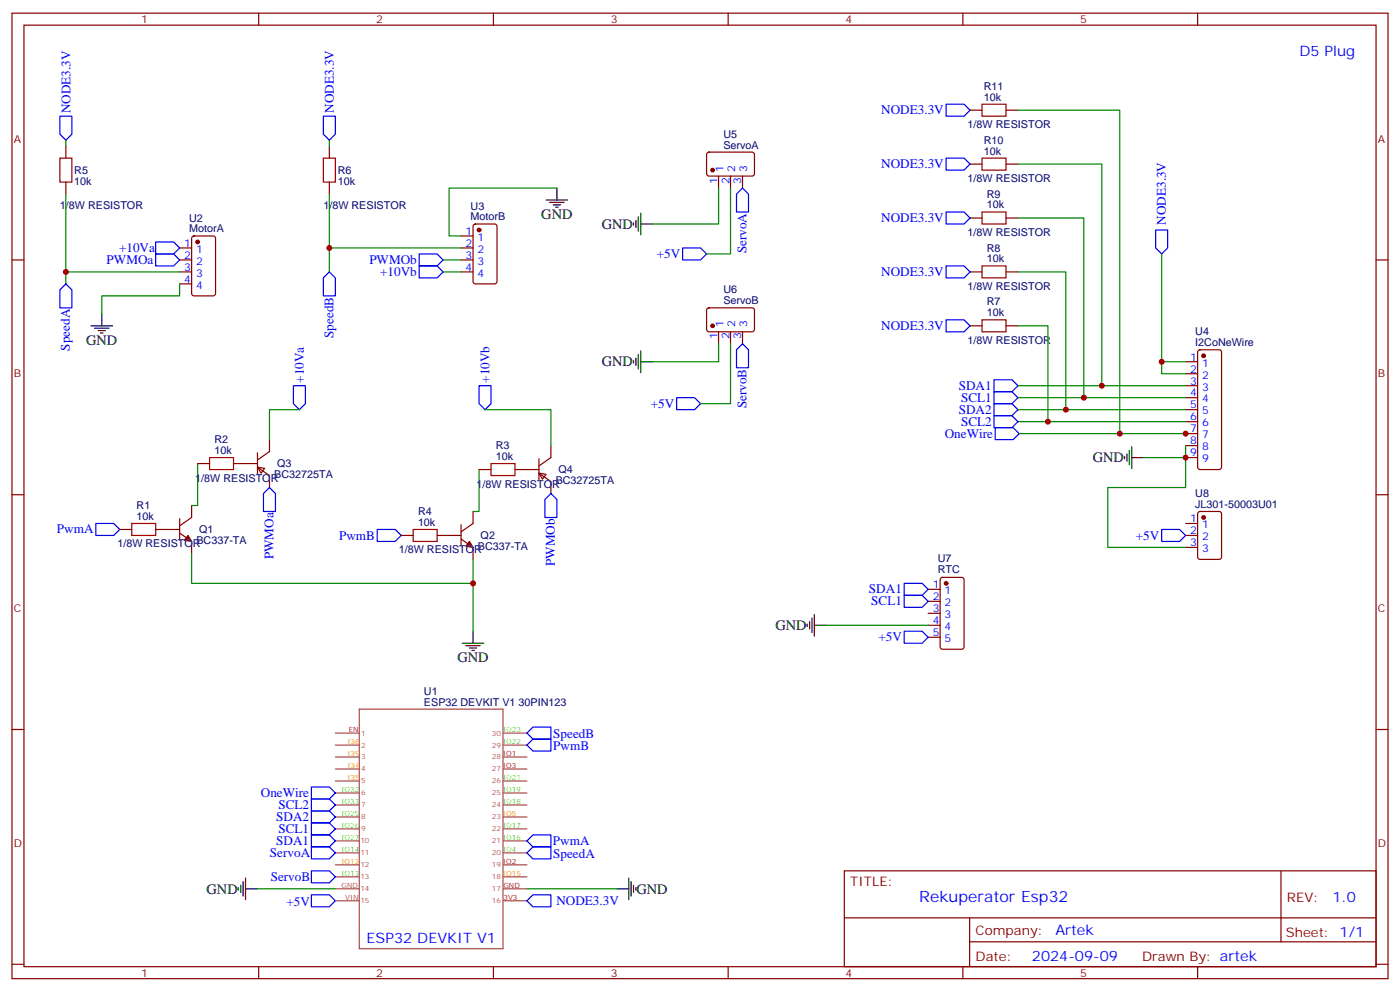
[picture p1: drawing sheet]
<svg xmlns="http://www.w3.org/2000/svg" width="412mm" height="292mm" viewBox="0 0 412 292" stroke-linecap="round" stroke-linejoin="round" font-family="sans-serif">
<g fill="none" stroke="#870000" stroke-width=".35">
<path d="M3.5 3.9h405.4v284.3h-405.4zM7.1 7.4h398.2v277.3h-398.2zM76.2 3.9v3.5M145.3 3.9v3.5M214.5 3.9v3.5M283.6 3.9v3.5M352.8 3.9v3.5M285.8 32.5h3.5M296.3 32.5h3.6M19.4 43v3.6M19.4 53.6v3.6M97 43v3.6"/>
<path d="M97 53.6v3.6M208.4 45l.4-.2 13 .1 .4 .6v5.9l-.7 .5-12.9-.1-.5-.6v-5.7zM211.7 51.9v3.5M215.2 51.9v3.5M218.7 51.9v3.5M285.8 48.3h3.5M296.3 48.3h3.6M3.5 76.6h3.6M52.9 76.6h3.5M52.9 73h3.5M56.7 69.7l.4-.2h5.7l.6 .4 .1 16.5-.5 .7h-5.9l-.6-.4-.1-16.5zM135.8 76.6h3.5"/>
<path d="M135.8 73h3.5M135.8 69.5h3.5M139.6 66.2l.5-.2h5.6l.6 .4 .1 16.5-.5 .7h-5.8l-.7-.5-.1-16.4zM285.8 64.2h3.5M296.3 64.2h3.6M405.3 76.6h3.6M52.9 80.1h3.5M52.9 83.6h3.5M135.8 80.1h3.5M208.4 90.9l.4-.2h13l.4 .7v5.9l-.7 .4h-12.9l-.5-.7v-5.6zM211.7 97.7v3.5M215.2 97.7v3.5"/>
<path d="M218.7 97.7v3.5M285.8 80.1h3.5M285.8 96h3.5M296.3 80.1h3.6M296.3 96h3.6M349.2 106.5h3.6M349.2 110.1h3.6M349.2 113.6h3.6M349.2 117.1h3.6M353 103.2l.5-.2h5.6l.5 .2 .2 .5v33.9l-.2 .5-.5 .2h-5.6l-.5-.2-.2-.5v-33.9zM58.2 136.5h3.5M68.8 136.5h7"/>
<path d="M75.8 137.6l2.2 .3-1.1 1.4zM75.8 137.6l3.6 2.5v3.5M75.8 133.4v6.3M79.4 129.5v3.5l-3.6 2.5M141.1 138.3h3.5M151.7 138.3h7M158.7 139.3l2.2 .4-1.1 1.4zM158.7 139.3l3.6 2.5v3.5M158.7 135.1v6.4M162.3 131.2v3.6l-3.6 2.4M349.2 120.7h3.6M349.2 124.2h3.6"/>
<path d="M349.2 127.7h3.6M349.2 131.2h3.6M349.2 134.8h3.6M3.5 145.7h3.6M35.3 155.9h3.5M45.9 155.9h7M52.9 157l3.5 2.5v3.5M52.9 152.8v6.3M56.4 148.9v3.5l-3.5 2.5M118.2 157.7h3.5M128.8 157.7h7M135.8 158.8l3.5 2.4v3.5"/>
<path d="M135.8 154.5v6.4M139.3 150.6v3.6l-3.5 2.4M349.2 157.7h3.6M349.2 154.2h3.6M353 150.8l.5-.2h5.6l.7 .5v12.9l-.4 .7h-5.9l-.7-.4v-13zM405.3 145.7h3.6M273.4 177.1h3.5M273.4 173.6h3.5M277.2 170.2l.4-.2h5.7l.6 .5 .1 20-.5 .7h-5.9l-.6-.5-.1-20zM349.2 161.2h3.6M273.4 187.7h3.5M273.4 184.2h3.5"/>
<path d="M273.4 180.6h3.5M3.5 214.8h3.6M405.3 214.8h3.6M248.7 256.5h156.6v28.2h-156.6zM377.3 256.5v20.9M248.7 270.3h156.5M285.6 277.4h119.6M285.6 270.3v14.1M3.5 284h3.6M76.2 284.7v3.5M145.3 284.7v3.5M214.5 284.7v3.5"/>
<path d="M283.6 284.7v3.5M352.8 284.7v3.5M405.3 284h3.6"/>
</g>
<g fill="none" stroke="#000" stroke-width=".35">
<path d="M160.9 58.9h6.3M161.9 59.6h4.3M164 55.4v3.5M163 60.3h2.1M163.7 61h.7M186.6 65.6v.7M187.3 64.9v2.1M188 63.9v4.2M188.7 66h3.6M188.7 62.8v6.3M26.8 96h6.4M27.9 96.7h4.2"/>
<path d="M28.9 97.4h2.1M29.6 98.1h.7M30 92.4v3.6M186.6 106.2v.7M187.3 105.5v2.1M188 104.4v4.3M188.7 103.4v6.3M188.7 106.5h3.6M331.3 134.4v.7M332 133.7v2.1M332.7 132.6v4.3M333.4 134.8h3.5"/>
<path d="M333.4 131.6v6.3M136.2 189.4h6.3M137.2 190.1h4.3M138.3 190.9h2.1M139 191.6h.7M139.3 185.9v3.5M237.8 183.8v.7M238.5 183.1v2.1M239.2 182v4.3M239.9 184.2h3.5M239.9 181v6.3M71.6 259.6v4.3"/>
<path d="M72.3 258.6v6.3M185.2 258.6v6.3M185.9 259.6v4.3M70.2 261.4v.7M70.9 260.7v2.1M72.3 261.8h3.5M181.7 261.8h3.5M186.6 260.7v2.1M187.3 261.4v.7"/>
</g>
<g fill="none" stroke="#008700" stroke-width=".35">
<path d="M299.9 32.5h29.9v95.2M19.4 57.2v22.9h33.5M19.4 41.3v1.7M97 57.2v22.9M97 41.3v1.7M164 55.4h-31.7v14.1h3.5M211.7 55.4v10.6h-19.4M215.2 55.4v19.4h-7.1M299.9 48.3h24.7v65.3M97 73h38.8M130.5 76.6h5.3M299.9 64.2h19.4v52.9"/>
<path d="M342.2 74.8v31.7h7M19.4 80.1v3.5M52.9 83.6v3.5h-22.9v5.3M130.5 80.1h5.3M299.9 96h8.8v28.2M299.9 80.1h14.1v40.6M211.7 101.2v5.3h-19.4M215.2 101.2v17.7h-8.8M299.9 113.6h49.3M299.9 117.1h49.3M342.2 106.5v3.6h7M58.2 136.5v12.4h-1.8"/>
<path d="M88.2 120.7h-8.8v8.8M141.1 138.3v12.3h-1.8M142.9 120.7h19.4v10.5M299.9 124.2h49.3M299.9 120.7h49.3M300.2 127.7h49.4M349.2 131.2v3.6h-12.3M349.2 134.8v8.8h-22.9v17.6h22.9M56.4 163v8.8h82.9v14.1M139.3 164.7v7.1M243.4 184.2h30M75.8 261.8h23"/>
<path d="M155.2 261.8h26.5"/>
</g>
<g fill="#870000" stroke="#870000" stroke-width=".35">
<path d="M55.4 157.7l1 1.8-2.1-.4z"/>
<path d="M138.3 159.5l1 1.7-2.1-.3z"/>
<circle cx="58.2" cy="71.3" r=".53"/>
<circle cx="141.1" cy="67.7" r=".53"/>
<circle cx="354.5" cy="104.8" r=".53"/>
<circle cx="209.9" cy="50.1" r=".53"/>
<circle cx="209.9" cy="96" r=".53"/>
<circle cx="278.7" cy="171.8" r=".53"/>
<circle cx="354.5" cy="152.4" r=".53"/>
</g>
<g fill="none" stroke="#00f" stroke-width=".35">
<path d="M17.6 34.2h3.6v5.3l-1.8 1.8-1.8-1.8zM95.2 34.2h3.6v5.3l-1.8 1.8-1.8-1.8zM278.7 30.7h5.3l1.8 1.8-1.8 1.7h-5.3zM218.7 55.4l1.8 1.8v5.2h-3.5v-5.2zM278.7 46.6h5.3l1.8 1.7-1.8 1.8h-5.3zM45.9 71.3h5.3l1.7 1.7-1.7 1.8h-5.3zM45.9 74.8h5.3l1.7 1.8-1.7 1.7h-5.3zM123.5 78.3h5.3l1.7 1.8-1.7 1.7h-5.3zM123.5 74.8h5.3l1.7 1.8-1.7 1.7h-5.3zM201.1 73h5.3l1.7 1.8-1.7 1.8h-5.3zM278.7 62.4h5.3l1.8 1.8-1.8 1.8h-5.3zM278.7 78.3h5.3l1.8 1.8-1.8 1.7h-5.3z"/>
<path d="M340.4 67.7h3.6v5.3l-1.8 1.8-1.8-1.8zM19.4 83.6l1.8 1.8v5.3h-3.6v-5.3zM95.2 81.8l1.8-1.7 1.8 1.7v5.3h-3.6zM278.7 94.2h5.3l1.8 1.8-1.8 1.7h-5.3zM86.4 113.6h3.6v5.3l-1.8 1.8-1.8-1.8zM141.1 113.6h3.5v5.3l-1.7 1.8-1.8-1.8zM199.3 117.1h5.3l1.8 1.8-1.8 1.8h-5.3zM218.7 101.2l1.8 1.8v5.3h-3.5v-5.3zM292.8 111.8h5.3l1.8 1.8-1.8 1.8h-5.3zM292.8 115.4h5.3l1.8 1.7-1.8 1.8h-5.3zM292.8 118.9h5.3l1.8 1.8-1.8 1.7h-5.3zM292.8 122.4h5.3l1.8 1.8-1.8 1.7h-5.3z"/>
<path d="M293.2 125.9h5.2l1.8 1.8-1.8 1.8h-5.2zM28.2 154.2h5.3l1.8 1.7-1.8 1.8h-5.3zM79.4 143.6l1.7 1.7v5.3h-3.5v-5.3zM111.1 155.9h5.3l1.8 1.8-1.8 1.8h-5.3zM162.3 145.3l1.7 1.8v5.3h-3.5v-5.3zM342.2 155.9h5.3l1.7 1.8-1.7 1.8h-5.3zM266.3 171.8h5.3l1.8 1.8-1.8 1.7h-5.3zM266.3 175.3h5.3l1.8 1.8-1.8 1.8h-5.3zM266.3 185.9h5.3l1.8 1.8-1.8 1.7h-5.3zM155.2 219.4l1.8-1.7h5.3v3.5h-5.3zM157 214.1h5.3v3.6h-5.3l-1.8-1.8zM91.7 238.8h5.3l1.8 1.8-1.8 1.8h-5.3z"/>
<path d="M91.7 235.3h5.3l1.8 1.8-1.8 1.7h-5.3zM91.7 231.8h5.3l1.8 1.7-1.8 1.8h-5.3zM91.7 245.9h5.3l1.8 1.7-1.8 1.8h-5.3zM91.7 242.4h5.3l1.8 1.7-1.8 1.8h-5.3zM91.7 249.4h5.3l1.8 1.8-1.8 1.7h-5.3zM91.7 256.5h5.3l1.8 1.7-1.8 1.8h-5.3zM155.2 251.2l1.8-1.8h5.3v3.5h-5.3zM157 245.9h5.3v3.5h-5.3l-1.8-1.8zM91.7 263.5h5.3l1.8 1.8-1.8 1.8h-5.3zM155.2 265.3l1.8-1.8h5.3v3.6h-5.3z"/>
</g>
<path d="M289.3 30.7h7v3.5h-7zM17.6 46.6h3.6v7h-3.6zM95.2 46.6h3.6v7h-3.6zM289.3 46.6h7v3.5h-7zM289.3 78.3h7v3.5h-7zM289.3 62.4h7v3.6h-7zM289.3 94.2h7v3.5h-7zM61.7 134.8h7.1v3.5h-7.1zM144.6 136.5h7.1v3.6h-7.1zM38.8 154.2h7.1v3.5h-7.1zM121.7 155.9h7.1v3.6h-7.1z" fill="none" stroke="#a10000" stroke-width=".35"/>
<g fill="none" stroke="#a64a4a" stroke-width=".35">
<path d="M98.8 219.4h6.9M98.8 215.9h6.9M105.8 208.8h42.4v70.6h-42.4zM148.3 219.4h6.9M148.3 215.9h6.9M98.8 237.1h6.9M98.8 233.5h6.9M98.8 230h6.9M98.8 226.5h6.9M98.8 223h6.9M148.3 237.1h6.9M148.3 233.5h6.9"/>
<path d="M148.3 230h6.9M148.3 226.5h6.9M148.3 223h6.9M98.8 258.2h6.9M98.8 254.7h6.9M98.8 251.2h6.9M98.8 247.6h6.9M98.8 244.1h6.9M98.8 240.6h6.9M148.3 258.2h6.9M148.3 254.7h6.9M148.3 251.2h6.9"/>
<path d="M148.3 247.6h6.9M148.3 244.1h6.9M148.3 240.6h6.9M98.8 265.3h6.9M98.8 261.8h6.9M148.3 265.3h6.9M148.3 261.8h6.9"/>
</g>
<g fill="#c00">
<circle cx="139.3" cy="171.8" r=".88"/>
<circle cx="19.4" cy="80.1" r=".88"/>
<circle cx="308.7" cy="124.2" r=".88"/>
<circle cx="319.3" cy="117.1" r=".88"/>
<circle cx="324.6" cy="113.6" r=".88"/>
<circle cx="342.2" cy="106.5" r=".88"/>
<circle cx="314" cy="120.6" r=".88"/>
<circle cx="349.3" cy="127.7" r=".88"/>
<circle cx="349.3" cy="134.8" r=".88"/>
<circle cx="329.8" cy="127.7" r=".88"/>
<circle cx="97" cy="73" r=".88"/>
</g>
<text font-size="4.6" fill="#00f" x="270.8" y="265.5">Rekuperator Esp32</text>
<g font-size="4.2" fill="#00f">
<text x="382.8" y="16.6">D5 Plug</text>
<text x="392.5" y="265.7">1.0</text>
<text x="310.9" y="275.3">Artek</text>
<text x="107.9" y="277.6">ESP32 DEVKIT V1</text>
<text x="304" y="283.1">2024-09-09</text>
</g>
<g font-size="4.2">
<text x="159.5" y="64.6">GND</text>
<text x="177.3" y="67.4">GND</text>
<text x="25.4" y="101.6">GND</text>
<text x="177.3" y="107.9">GND</text>
<text x="321.9" y="136.1">GND</text>
<text x="228.4" y="185.5">GND</text>
<text x="134.8" y="195.1">GND</text>
<text x="60.9" y="263.2">GND</text>
<text x="187.5" y="263.2">GND</text>
</g>
<g font-size="3.9" fill="#00f">
<text x="20.8" y="33.4" transform="rotate(-90 20.8 33.4)">NODE3.3V</text>
<text x="98.4" y="33.3" transform="rotate(-90 98.4 33.3)">NODE3.3V</text>
<text x="259.6" y="33.6">NODE3.3V</text>
<text x="259.6" y="49.5">NODE3.3V</text>
<text x="259.6" y="65.4">NODE3.3V</text>
<text x="343.4" y="66.1" transform="rotate(-90 343.4 66.1)">NODE3.3V</text>
<text x="31.4" y="77.7">PWMOa</text>
<text x="35.1" y="74.2">+10Va</text>
<text x="108.8" y="77.7">PWMOb</text>
<text x="193.5" y="76.1">+5V</text>
<text x="219.9" y="74.6" transform="rotate(-90 219.9 74.6)">ServoA</text>
<text x="112" y="81.3">+10Vb</text>
<text x="259.6" y="81.2">NODE3.3V</text>
<text x="98.2" y="99.6" transform="rotate(-90 98.2 99.6)">SpeedB</text>
<text x="259.6" y="97.1">NODE3.3V</text>
<text x="20.6" y="103.3" transform="rotate(-90 20.6 103.3)">SpeedA</text>
<text x="89.5" y="112.8" transform="rotate(-90 89.5 112.8)">+10Va</text>
<text x="144.2" y="112.8" transform="rotate(-90 144.2 112.8)">+10Vb</text>
<text x="282.4" y="114.8">SDA1</text>
<text x="283.1" y="118.3">SCL1</text>
<text x="191.7" y="120.2">+5V</text>
<text x="219.9" y="120.3" transform="rotate(-90 219.9 120.3)">ServoB</text>
<text x="282.4" y="121.9">SDA2</text>
<text x="283.1" y="125.4">SCL2</text>
<text x="278.3" y="128.9">OneWire</text>
<text x="16.8" y="157.1">PwmA</text>
<text x="99.9" y="158.9">PwmB</text>
<text x="334.6" y="158.9">+5V</text>
<text x="80.5" y="164.7" transform="rotate(-90 80.5 164.7)">PWMOa</text>
<text x="163.4" y="166.7" transform="rotate(-90 163.4 166.7)">PWMOb</text>
<text x="256" y="174.8">SDA1</text>
<text x="256.6" y="178.3">SCL1</text>
<text x="258.7" y="188.9">+5V</text>
<text x="163" y="217.3">SpeedB</text>
<text x="163" y="220.8">PwmB</text>
<text x="76.9" y="234.7">OneWire</text>
<text x="82" y="238.3">SCL2</text>
<text x="81.4" y="241.8">SDA2</text>
<text x="82" y="245.3">SCL1</text>
<text x="81.4" y="248.9">SDA1</text>
<text x="162.9" y="249">PwmA</text>
<text x="79.5" y="252.3">ServoA</text>
<text x="163" y="252.6">SpeedA</text>
<text x="79.7" y="259.4">ServoB</text>
<text x="84.4" y="266.7">+5V</text>
<text x="163.9" y="266.5">NODE3.3V</text>
</g>
<g font-size="3.9" fill="#800">
<text x="250.5" y="261.1">TITLE:</text>
<text x="379.1" y="265.7">REV:</text>
<text x="287.4" y="275.3">Company:</text>
<text x="378.7" y="275.9">Sheet: 1/1</text>
<text x="287.4" y="282.9">Date:</text>
<text x="336.4" y="283">Drawn By: artek</text>
</g>
<g font-size="3.2" fill="#800">
<text x="41.6" y="6.9">1</text>
<text x="110.8" y="6.9">2</text>
<text x="179.9" y="6.9">3</text>
<text x="249.1" y="6.9">4</text>
<text x="318.2" y="6.9">5</text>
<text x="4.1" y="42">A</text>
<text x="405.9" y="42">A</text>
<text x="4.1" y="111.1">B</text>
<text x="405.9" y="111.1">B</text>
<text x="4.1" y="180.3">C</text>
<text x="405.9" y="180.3">C</text>
<text x="4.1" y="249.4">D</text>
<text x="405.9" y="249.4">D</text>
<text x="41.6" y="287.7">1</text>
<text x="110.8" y="287.7">2</text>
<text x="179.9" y="287.7">3</text>
<text x="249.1" y="287.7">4</text>
<text x="318.2" y="287.7">5</text>
</g>
<g font-size="3.2" fill="#000080">
<text x="289.8" y="29.6">10k</text>
<text x="289.8" y="26.5">R11</text>
<text x="213.1" y="40.6">U5</text>
<text x="285" y="37.7">1/8W RESISTOR</text>
<text x="213.1" y="43.7">ServoA</text>
<text x="289.8" y="45.5">10k</text>
<text x="289.8" y="42.3">R10</text>
<text x="21.9" y="51.2">R5</text>
<text x="99.5" y="51.2">R6</text>
<text x="285" y="53.6">1/8W RESISTOR</text>
<text x="21.9" y="54.5">10k</text>
<text x="99.5" y="54.5">10k</text>
<text x="290.7" y="58.2">R9</text>
<text x="17.6" y="61.6">1/8W RESISTOR</text>
<text x="55.7" y="65.4">U2</text>
<text x="95.2" y="61.6">1/8W RESISTOR</text>
<text x="138.6" y="64.8">MotorB</text>
<text x="138.6" y="61.9">U3</text>
<text x="290.7" y="61.4">10k</text>
<text x="55.7" y="68.3">MotorA</text>
<text x="285" y="69.5">1/8W RESISTOR</text>
<text x="290.7" y="77.3">10k</text>
<text x="290.7" y="74.1">R8</text>
<text x="213.1" y="89.6">ServoB</text>
<text x="213.1" y="86.4">U6</text>
<text x="285" y="85.4">1/8W RESISTOR</text>
<text x="290.7" y="90">R7</text>
<text x="290.7" y="93.1">10k</text>
<text x="285" y="101.2">1/8W RESISTOR</text>
<text x="352.1" y="102">I2CoNeWire</text>
<text x="352.1" y="98.8">U4</text>
<text x="63.2" y="130.5">R2</text>
<text x="63.2" y="133.7">10k</text>
<text x="81.6" y="137.6">Q3</text>
<text x="146.1" y="135.5">10k</text>
<text x="146.1" y="132.2">R3</text>
<text x="57.5" y="141.8">1/8W RESISTOR</text>
<text x="80.8" y="140.8">BC32725TA</text>
<text x="140.4" y="143.6">1/8W RESISTOR</text>
<text x="163.7" y="142.6">BC32725TA</text>
<text x="164.5" y="139.3">Q4</text>
<text x="40.2" y="149.9">R1</text>
<text x="352.1" y="149.5">JL301-50003U01</text>
<text x="352.1" y="146.3">U8</text>
<text x="40.2" y="153.1">10k</text>
<text x="123.1" y="154.9">10k</text>
<text x="123.1" y="151.6">R4</text>
<text x="34.6" y="161.2">1/8W RESISTOR</text>
<text x="57.9" y="160.2">BC337-TA</text>
<text x="58.7" y="157">Q1</text>
<text x="141.6" y="158.7">Q2</text>
<text x="117.5" y="163">1/8W RESISTOR</text>
<text x="140.8" y="162">BC337-TA</text>
<text x="276.2" y="165.7">U7</text>
<text x="276.2" y="168.9">RTC</text>
<text x="124.9" y="207.8">ESP32 DEVKIT V1 30PIN123</text>
<text x="124.9" y="204.6">U1</text>
</g>
<g font-size="3.2" fill="#00f">
<text x="213.1" y="50.6" transform="rotate(-90 213.1 50.6)">1</text>
<text x="216.6" y="50.6" transform="rotate(-90 216.6 50.6)">2</text>
<text x="220.1" y="50.6" transform="rotate(-90 220.1 50.6)">3</text>
<text x="211.3" y="54.1" transform="rotate(-90 211.3 54.1)">1</text>
<text x="214.8" y="54.1" transform="rotate(-90 214.8 54.1)">2</text>
<text x="218.4" y="54.1" transform="rotate(-90 218.4 54.1)">3</text>
<text x="137.2" y="69.1">1</text>
<text x="140.7" y="70.9">1</text>
<text x="54.3" y="72.7">1</text>
<text x="54.3" y="76.2">2</text>
<text x="57.7" y="74.4">1</text>
<text x="57.7" y="78">2</text>
<text x="137.2" y="72.7">2</text>
<text x="137.2" y="76.2">3</text>
<text x="140.7" y="74.4">2</text>
<text x="140.7" y="78">3</text>
<text x="54.3" y="79.7">3</text>
<text x="54.3" y="83.3">4</text>
<text x="57.7" y="81.5">3</text>
<text x="137.2" y="79.7">4</text>
<text x="140.7" y="81.5">4</text>
<text x="57.7" y="85">4</text>
<text x="211.3" y="99.9" transform="rotate(-90 211.3 99.9)">1</text>
<text x="213.1" y="96.4" transform="rotate(-90 213.1 96.4)">1</text>
<text x="214.8" y="99.9" transform="rotate(-90 214.8 99.9)">2</text>
<text x="216.6" y="96.4" transform="rotate(-90 216.6 96.4)">2</text>
<text x="218.4" y="99.9" transform="rotate(-90 218.4 99.9)">3</text>
<text x="220.1" y="96.4" transform="rotate(-90 220.1 96.4)">3</text>
<text x="350.6" y="106.2">1</text>
<text x="354.1" y="108">1</text>
<text x="350.6" y="109.7">2</text>
<text x="350.6" y="113.2">3</text>
<text x="354.1" y="111.5">2</text>
<text x="350.6" y="116.8">4</text>
<text x="354.1" y="115">3</text>
<text x="354.1" y="118.5">4</text>
<text x="350.6" y="120.3">5</text>
<text x="350.6" y="123.8">6</text>
<text x="354.1" y="122.1">5</text>
<text x="354.1" y="125.6">6</text>
<text x="350.6" y="127.4">7</text>
<text x="350.6" y="130.9">8</text>
<text x="354.1" y="129.1">7</text>
<text x="350.6" y="134.4">9</text>
<text x="354.1" y="132.6">8</text>
<text x="354.1" y="136.2">9</text>
<text x="350.6" y="153.8">1</text>
<text x="354.1" y="155.6">1</text>
<text x="350.6" y="157.3">2</text>
<text x="350.6" y="160.9">3</text>
<text x="354.1" y="159.1">2</text>
<text x="354.1" y="162.6">3</text>
<text x="274.7" y="173.2">1</text>
<text x="274.7" y="176.7">2</text>
<text x="278.2" y="178.5">2</text>
<text x="278.2" y="175">1</text>
<text x="274.7" y="183.8">4</text>
<text x="274.7" y="180.3">3</text>
<text x="278.2" y="185.6">4</text>
<text x="278.2" y="182">3</text>
<text x="274.7" y="187.3">5</text>
<text x="278.2" y="189.1">5</text>
</g>
<g font-size="2.1" fill="#f00">
<text x="102.7" y="215.5">EN</text>
<text x="148.2" y="226.1">IO3</text>
<text x="148.2" y="222.6">IO1</text>
<text x="148.2" y="254.3">IO2</text>
<text x="148.3" y="261.4">GND</text>
<text x="148.3" y="264.9">3V3</text>
</g>
<g font-size="2.1" fill="#6f0">
<text x="148.3" y="215.5">IO23</text>
<text x="148.3" y="219.1">IO22</text>
<text x="100.6" y="233.2">IO32</text>
<text x="148.3" y="233.2">IO19</text>
<text x="148.3" y="229.6">IO21</text>
<text x="100.6" y="236.7">IO33</text>
<text x="148.3" y="236.7">IO18</text>
<text x="100.6" y="243.8">IO26</text>
<text x="100.6" y="240.2">IO25</text>
<text x="148.3" y="243.8">IO17</text>
<text x="100.6" y="250.8">IO14</text>
<text x="100.6" y="247.3">IO27</text>
<text x="148.2" y="250.8">IO4</text>
<text x="148.3" y="247.3">IO16</text>
<text x="100.6" y="257.9">IO13</text>
</g>
<g font-size="2.1" fill="#f90">
<text x="102.4" y="219.1">I36</text>
<text x="102.4" y="226.1">I34</text>
<text x="102.4" y="222.6">I39</text>
<text x="102.4" y="229.6">I35</text>
<text x="148.2" y="240.2">IO5</text>
<text x="100.6" y="254.3">IO12</text>
<text x="148.3" y="257.9">IO15</text>
</g>
<g font-size="2.1" fill="#a54b4b">
<text x="106.4" y="220.1">2</text>
<text x="106.4" y="216.6">1</text>
<text x="144.9" y="220.1">29</text>
<text x="144.9" y="216.6">30</text>
<text x="106.4" y="227.2">4</text>
<text x="106.4" y="223.7">3</text>
<text x="144.9" y="227.2">27</text>
<text x="144.9" y="223.7">28</text>
<text x="106.4" y="230.7">5</text>
<text x="144.9" y="230.7">26</text>
<text x="106.4" y="237.8">7</text>
<text x="106.4" y="234.3">6</text>
<text x="144.9" y="237.8">24</text>
<text x="144.9" y="234.3">25</text>
<text x="106.4" y="244.8">9</text>
<text x="106.4" y="241.3">8</text>
<text x="144.9" y="244.8">22</text>
<text x="144.9" y="241.3">23</text>
<text x="106.1" y="251.9">11</text>
<text x="106.1" y="248.4">10</text>
<text x="144.9" y="251.9">20</text>
<text x="144.9" y="248.4">21</text>
<text x="106.1" y="255.4">12</text>
<text x="144.9" y="255.4">19</text>
<text x="100.6" y="261.4">GND</text>
<text x="106.1" y="262.5">14</text>
<text x="106.1" y="258.9">13</text>
<text x="144.9" y="262.5">17</text>
<text x="144.9" y="258.9">18</text>
<text x="101.7" y="264.9">VIN</text>
<text x="106.1" y="266">15</text>
<text x="144.9" y="266">16</text>
</g>
</svg>
